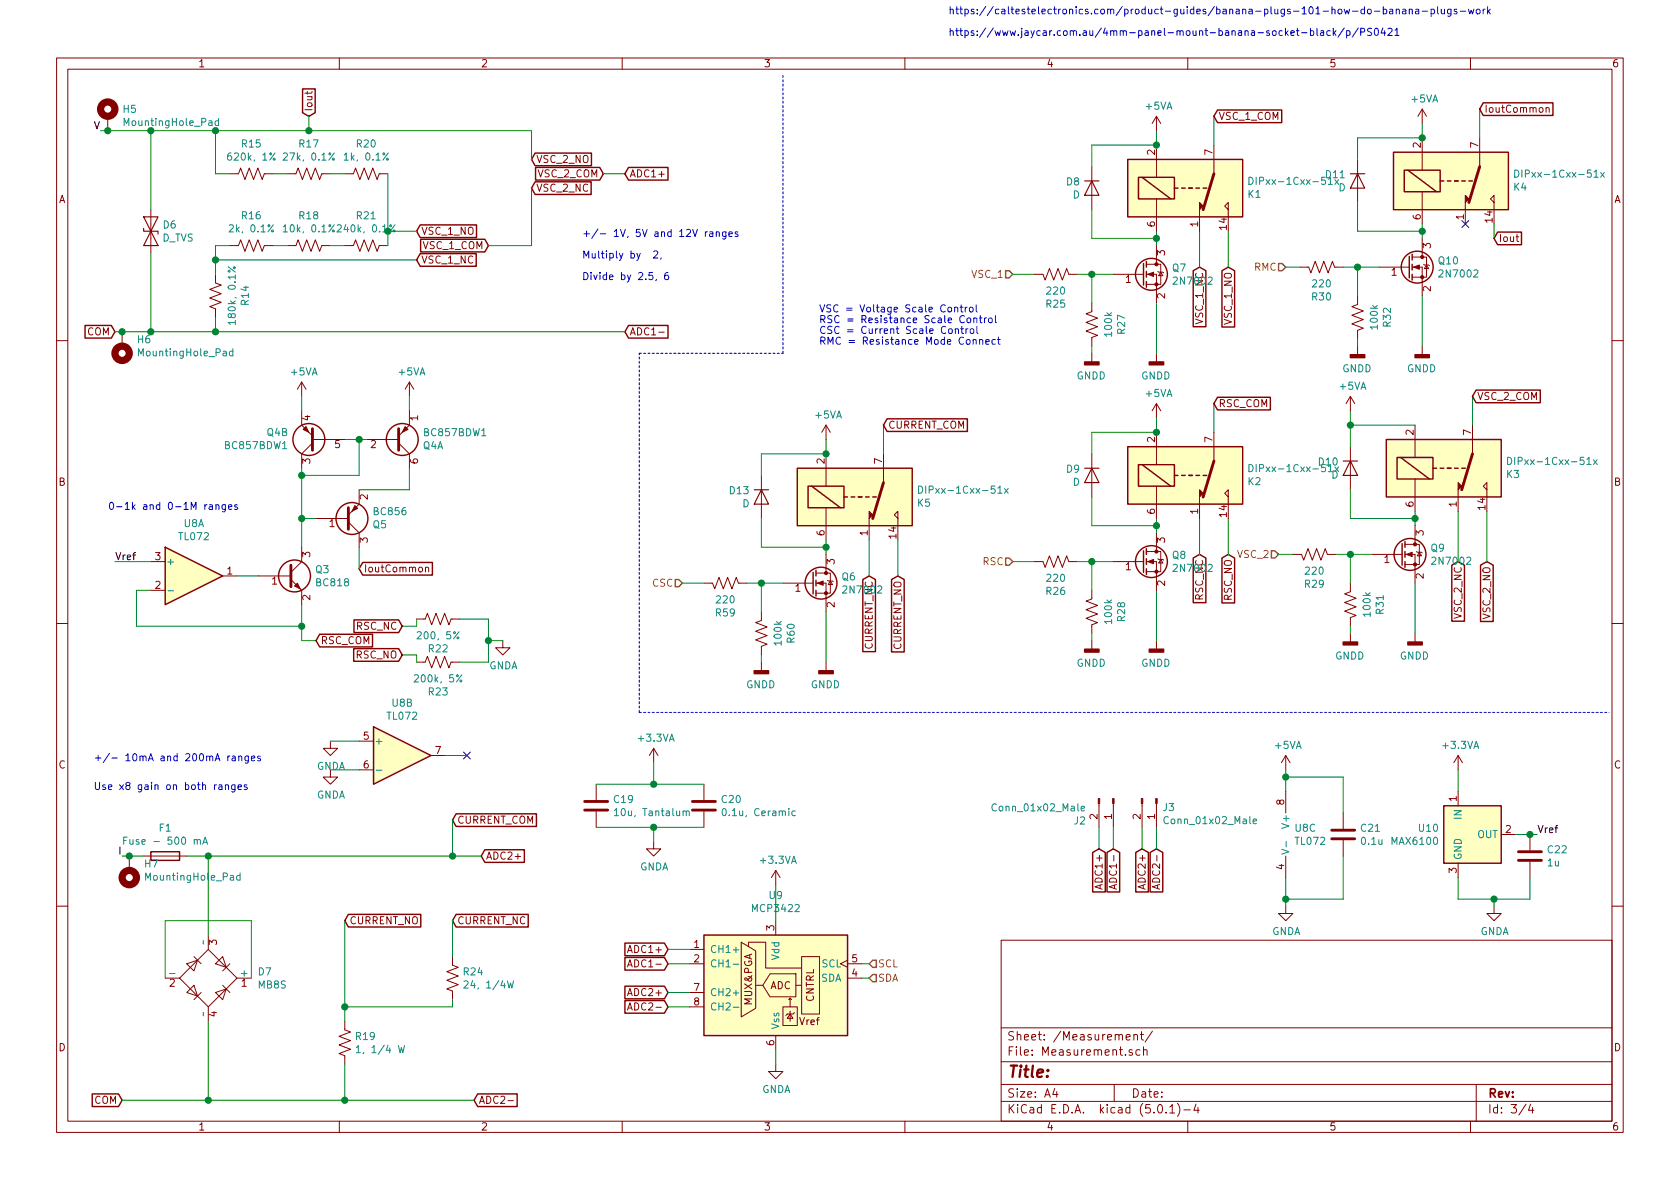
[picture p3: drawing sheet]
<svg xmlns="http://www.w3.org/2000/svg" width="297mm" height="210mm" viewBox="0 0 297 210" stroke-linecap="round" stroke-linejoin="round" font-family="sans-serif">
<g fill="none" stroke="#840000" stroke-width=".18">
<path d="M10 10.3h277v189.9h-277zM12 12.2h273v186.1h-273zM54.3 16.2v.5M55.2 16.2l-.2 .3h-1.1M60 10.3v1.9M110 10.3v1.9M160 10.3v1.9M210 10.3v1.9M251.5 19.3v2.5M251.5 19.3l-.8 1.3M251.5 19.3l.7 1.3M260 10.3v1.9"/>
<path d="M273.4 19.1l.1-.1 .3 .1 .1 .8M273.4 19v.9M19 20.6v2.5M26.7 37.1v7.6M40.6 30.7h1.6l.3-1 .8 2 .8-2 .7 2 .8-2 .8 2 .3-1h1.6M50.8 30.7h1.5l.4-1 .8 2 .7-2 .8 2 .8-2 .7 2 .4-1h1.5M61 30.7h1.5l.4-1 .7 2 .8-2 .8 2 .7-2 .8 2 .4-1h1.5M193 29.5v7.6M204.5 20.6v2.5M204.5 25.6v5.8M204.5 35.2v5.7M204.5 20.6l-.8 1.2"/>
<path d="M204.5 20.6l.7 1.2M212.1 37.1v3.8M214.6 25.6v5.1M216.5 36.4l.7-.6v1.3zM217.2 37.1v1.2M240 28.2v7.6M251.5 24.4v5.7M251.5 33.9v5.7M259.1 35.8v3.8M261.6 24.4v5.1M263.5 35.2l.7-.7v1.3zM264.2 35.8v1.3"/>
<path d="M21.6 58.7v2.5M38.1 48.5v1.5l1 .4-2 .8 2 .7-2 .8 2 .8-2 .7 1 .4v1.5M40.6 43.4h1.6l.3-1 .8 2 .8-2 .7 2 .8-2 .8 2 .3-1h1.6M50.8 43.4h1.5l.4-1 .8 2 .7-2 .8 2 .8-2 .7 2 .4-1h1.5M61 43.4h1.5l.4-1 .7 2 .8-2 .8 2 .7-2 .8 2 .4-1h1.5M116.5 58.7h.9M182.9 48.5h1.5l.4 1 .7-2 .8 2 .8-2 .7 2 .8-2 .4 1h1.5M193 53.6v1.5l-1 .4 2.1 .8-2.1 .7 2.1 .8-2.1 .7 2.1 .8-1.1 .4v1.5M196.8 48.5h5.4M202.7 48.5h1.8v5.1M202.7 46.7h1.8M204.5 46.7h.7v3.6h-2.5"/>
<path d="M204.5 43.4v3.3M204.7 48l.2 .1h.7l.1 .2M205.2 48.1l.4 .7h-.7zM229.9 47.2h1.5l.4 1.1 .7-2.1 .8 2.1 .8-2.1 .7 2.1 .8-2.1 .4 1h1.5M240 52.3v1.5l-1 .4 2 .8-2 .7 2 .8-2 .8 2 .7-1 .4v1.5M243.8 47.2h5.4M249.7 47.2h1.8v5.1M249.7 45.5h1.8M251.5 45.5h.7v3.5h-2.5M251.5 42.2v3.3M251.7 46.7l.1 .2h.8l.1 .1M252.2 46.9l.4 .6h-.8z"/>
<path d="M268 41.9h.5M268.2 41.4v1.1l.3 .2M10 60.2h2M53.3 72.6v2.6l1.9 1.9M53.3 67.6l-.7 1.2M53.3 67.6v2.5M53.3 67.6l.8 1.2M55.2 78.4l-1.9 1.9v2.5M55.2 77.7h5.8M64.8 77.7h5.7M70.5 78.4l1.9 1.9v2.5M72.4 72.6v2.6l-1.9 1.9"/>
<path d="M72.4 67.6l-.8 1.2M72.4 67.6v2.5M72.4 67.6l.8 1.2M146 75.2v2.5M146 75.2l-.7 1.2M146 75.2l.8 1.2M193 62.5v1.5M204.5 62.5v1.5M204.5 71.4v2.5M204.5 76.4v5.8M204.5 71.4l-.8 1.2M204.5 71.4l.7 1.2"/>
<path d="M214.6 76.4v5.1M238.8 70.1v2.5M238.8 79v7.6M238.8 70.1l-.8 1.3M238.8 70.1l.7 1.3M240 61.2v1.5M250.2 75.2v5.7M251.5 61.2v1.5M260.3 75.2v5.1M285 60.2h2M26.7 99.3h2.5M53.3 96.8v2.5l-1.9 1.9"/>
<path d="M55.9 91.7h5.7M61.6 92.3l1.9 1.9v2.6M63.5 86.6v2.5l-1.9 2M134.6 84.1v7.6M146 80.3v5.7M146 89.8v5.7M146 98v3.3M153.7 91.7v3.8M156.2 80.3v5M158.1 91.1l.6-.7v1.3zM158.7 91.7v1.3M182.9 99.3h1.5l.4 1 .7-2 .8 2 .8-2 .7 2 .8-2 .4 1h1.5"/>
<path d="M193 80.3v7.6M196.8 99.3h5.4M202.7 99.3h1.8v5.1M202.7 97.5h1.8M204.5 97.5h.7v3.6h-2.5M204.5 86v5.7M204.5 94.2v3.3M204.7 98.8l.2 .1h.7l.1 .2M205.2 98.9l.4 .7h-.7zM212.1 87.9v3.8M216.5 87.2l.7-.6v1.3zM217.2 87.9v1.2"/>
<path d="M228.6 98h1.5l.4 1.1 .8-2.1 .7 2.1 .8-2.1 .8 2.1 .7-2.1 .4 1h1.5M242.6 98h5.3M248.4 98h1.8v5.1M248.4 96.3h1.8M250.2 96.3h.8v3.5h-2.6M250.2 84.7v5.7M250.2 93v3.3M250.4 97.5l.2 .2h.7l.2 .1M251 97.7l.3 .6h-.7zM257.8 86.6v3.8M262.9 85.3v1.3l-.6-.6zM262.9 86.6v1.3"/>
<path d="M10 110.3h2M26.7 104.4h2.5M39.4 101.8h2.5M45.7 101.8h5.7M51.4 102.5l1.9 1.9v2.5M73.7 109.5h1.5l.4-1 .7 2 .8-2 .8 2 .7-2 .8 2 .4-1h1.5M73.7 117.1h1.5l.4-1 .7 2 .8-2 .8 2 .7-2 .8 2 .4-1h1.5M75.2 100.4l.2-.1h.3l.1 .8M75.2 100.3v.8M88.9 113.3v1.2h1.3l-1.3 1.3-1.3-1.3h1.3M124.5 103.1h1.5l.4 1 .7-2 .8 2 .8-2 .7 2 .8-2 .4 1h1.5M134.6 108.2v1.5l-1 .4 2 .8-2 .7 2 .8-2 .8 2 .7-1 .4v1.5"/>
<path d="M134.6 117.1v1.5M138.4 103.1h5.4M144.3 103.1h1.7v5.1M144.3 101.3h1.7M146 101.3h.8v3.6h-2.5M146 117.1v1.5M146.3 102.6l.1 .1h.8l.1 .2M146.8 102.7l.4 .7h-.8zM193 104.4v1.5l-1 .4 2.1 .8-2.1 .7 2.1 .8-2.1 .7 2.1 .8-1.1 .4v1.5M193 113.3v1.5M204.5 113.3v1.5M238.8 103.1v1.5l-1.1 .4 2.1 .8-2.1 .7 2.1 .8-2.1 .8 2.1 .7-1 .4v1.5"/>
<path d="M238.8 112v1.5M250.2 112v1.5M285 110.3h2M58.4 136.1v1.3h1.3l-1.3 1.3-1.3-1.3h1.3M58.4 131.1v1.2h1.3l-1.3 1.3-1.3-1.3h1.3M63.5 131.1h2.5M63.5 136.1h2.5M76.2 133.6h2.5M105.4 138.7v2.8M115.6 132.3l-.8 1.3M115.6 132.3v2.6M115.6 132.3l.7 1.3"/>
<path d="M124.5 138.7v2.8M227.3 133.6l-.7 1.3M227.3 133.6v2.5M227.3 139.9v3.9M227.3 133.6l.8 1.3M257.8 133.6v2.5M257.8 139.9v2.6M257.8 133.6l-.8 1.3M257.8 133.6l.8 1.3M22.9 151.4v2.5M25.4 151.4h7.6M105.4 143.5v2.8"/>
<path d="M115.6 148.8v1.3h1.2l-1.2 1.3-1.3-1.3h1.3M124.5 143.5v2.8M137.2 153.9v2.6M137.2 153.9l-.8 1.3M137.2 153.9l.7 1.3M194.3 142.1v4.2M196.8 142.1v4.2M197.1 156.5v.6M197.4 156.4l-1.3 .4 1.3 .4M201.9 142.1v4.2M204.5 142.1v4.2M204.7 156.5v.6"/>
<path d="M205 156.4l-1.2 .4 1.2 .4M227.3 151.4v3.8M237.5 143.8v2.8M237.5 148.6v2.8M257.8 152.6v2.6M265.4 147.6h2.6M270.5 147.6v2.8M270.5 152.4v2.8M10 160.2h2M29.2 173h2.5M31.7 173l5.1-5.1 5.1 5.1-5.1 5zM33 170.4l1.9-.6-.6 1.9z"/>
<path d="M33 175.5l1.3-1.3 .6 1.9zM34.3 169.2l1.3 1.2M35.6 175.5l-1.3 1.3M36.8 165.3v2.6M36.8 178v2.6M38.1 170.4l1.3-1.2 .6 1.9zM38.1 175.5l1.9-.6-.6 1.9zM39.4 174.2l1.2 1.3M40.6 170.4l-1.2 1.3M41.9 173h2.5M80 169.2v1.5l1 .4-2 .7 2 .8-2 .7 2 .8-2 .8 1 .4v1.5M110.9 178.6l.5-1.3 .4 1.3"/>
<path d="M110.9 171l.5-1.3 .4 1.3M111.1 178.3h.6M111.1 170.6h.6M121.9 167.9h2.6M121.9 170.4h2.6M121.9 175.5h2.6M121.9 178h2.6M131.1 166.6l2.5 1.5v10.2l-2.5 1.5zM132.3 167.4v-.8h3.1v4.6h6.3M133.6 174.2h1.3M136.1 172.2h4.6v4.1h-4.6l-1.2-2.1zM137.2 162.8v2.5"/>
<path d="M138.4 178h2.6v3.4h-2.6zM139.4 176.8l.3-.3v1.5M139.7 179.3l.5 .8h-1zM139.7 178.8v1.8M139.7 176.5l.3 .3M140.5 179.1l-.3 .2h-1l-.3 .3M140.7 174.2h1M141.7 169.2h3.2v10.1h-3.2zM149.9 169.8l-1.3 .6 1.3 .7M149.9 170.4h2.5M149.9 173h2.5M177 166.3h108v32h-108z"/>
<path d="M227.3 160.3v1.2h1.3l-1.3 1.3-1.2-1.3h1.2M264.2 160.3v1.2h1.2l-1.2 1.3-1.3-1.3h1.3M285 160.2h2M60 198.3v1.9M61 180.6v1.5l1 .4-2.1 .8 2.1 .7-2.1 .8 2.1 .7-2.1 .8 1.1 .4v1.5M89.8 194.6h1M110 198.3v1.9M137.2 188.2v1.3h1.2l-1.2 1.2-1.3-1.2h1.3M137.2 183.1v2.6M160 198.3v1.9M177 194.8h108M177 191.8h108"/>
<path d="M177 187.8h108M177 181.8h108M186.5 192.5l-.4 1h1M186.8 193v1M197 191.8v3M199.1 183.4l.7-.1v-.3l-.5-.1-.2 .2 .1 .7h.6M200.2 185.7l-.4-.1-.2 .2 .1 .2 .5 .2v.3h-.6M200.5 183.1l.2-.2 .3 .1 .1 .9M200.5 182.9v1M201.5 185.7l-.4-.1-.3 .3 .2 .6h.5M201.6 182.9h.6M201.8 182.4v1.3l.4 .2"/>
<path d="M202.2 185.7l.2-.1 .4 .1v.9M202.2 185.1v1.5M203.8 182.3l-1.3 2M204.8 195.5l.4-.2a.94 .94 0 0 1 0 1.5 .79 .79 0 0 1-.4-1.3zM206.2 196.7v.1M206.8 195.8l.5-.5v1.5M206.8 196.8h.9M208.2 195.1a1.71 1.71 0 0 1 0 2.3M209.3 196.3h1.2M210 198.3v1.9M211.5 195.2l-.4 1.1h.9M211.8 195.8v1"/>
<path d="M260 198.3v1.9M261 191.8v6.5M269.8 195.2l-1.2 2M270.6 195.2l-.3 1.1h.9M271 195.8v1"/>
</g>
<g fill="none" stroke="#0000c2" stroke-width=".18">
<path d="M228.2 5.8l.7-.1-.1-.2-.4-.1-.2 .2 .1 .6h.5M229.2 5.4h.5M229.4 5v1.1l.3 .2M230.1 5.8h1M231.7 5.5l.4-.1 .2 .3-.1 .5h-.5M231.7 5v1.3M232.8 5v1.1l.2 .2M233.5 5.5h.5v.8M234 5.7l-.4 .1-.1 .2v.2h.5M235.2 5.5l-.4-.1-.2 .3 .1 .5h.5M235.7 5v1.3M235.9 5.8l.3 .5"/>
<path d="M236.2 5.4l-.5 .5M237.7 4.9l-1.1 1.7M238.1 5.5l.4-.1 .2 .3-.1 .5h-.5M238.1 5.4v1.3M239.1 2h1M240.2 4.9l-1.1 1.7M240.6 5.7l.6-.1v-.5l-.1-.1h-.5v1.3M241.2 1.7l-.3-.1-.3 .2 .2 .6h.4M241.2 1.2v1.3M241.9 1.7l.3-.1 .2 .1-.1 .7-.3 .1-.2-.3zM242.5 5.1l-.5-.1-.1 .1-.1 .3 .1 .2 .5 .1 .1 .3-.2 .3-.5-.1M243 2h1"/>
<path d="M243.1 5.1l.2-.1a.69 .69 0 0 1 .4 .6 .69 .69 0 0 1-.4 .7l-.2-.3-.1-.2zM244.5 4.9l-.3 .9h.8M244.6 1.7l.3-.1 .3 .2-.1 .6h-.5M244.6 1.2v1.3M244.8 5.4v.9M245.4 5.1l.5-.1 .3 .4-.8 .9h.8M245.7 1.7h.5l.1 .8M246.3 1.9l-.5 .1-.1 .2v.2h.6M246.6 5.4l.4-.4v1.3M246.6 6.3h.7M246.9 1.7l.1-.1 .3 .1 .1 .8M246.9 1.6v.9"/>
<path d="M248 1.7h.5l.1 .8M248.6 1.9l-.5 .1-.1 .2v.2h.6M249.2 1.7l.2-.1 .3 .1v.8M249.2 1.6v.9M250.3 1.7h.5l.1 .8M250.9 1.9l-.5 .1-.1 .2v.2h.6M251.5 2h.9M253 1.7l.4-.1 .2 .2-.1 .6h-.5M253 1.6v1.3M254.2 1.2v1.1l.2 .2M254.8 1.6l.1 .8 .3 .1 .2-.2M255.4 1.6v.9"/>
<path d="M256.5 1.6v1.2l-.2 .1-.3-.1M256.5 1.7l-.3-.1-.3 .2 .2 .6h.4M257.6 1.7l-.3-.1-.2 .2v.2l.5 .1v.3h-.5M258.2 2h1M259.6 1.6l.3 .9 .2-.7 .2 .7 .3-.9M261.1 1.7l.3-.1 .3 .2-.1 .6-.3 .1-.3-.3zM262.2 1.6v.9M262.6 1.6l-.4 .2M263 1.2v1.3M263.1 2l.4 .5M263.5 1.6l-.5 .5M115.6 44.5l.5-.1 .2 .3-.8 .9h.8"/>
<path d="M116.1 49.4l-.2 .2M116.9 45.6l-.1 .2M118.1 48.2h-.2a.79 .79 0 0 0-.1 1.2l.4-.1v-.5l-.4-.1-.3 .2M124.7 41v.8M125.1 41h-.3l-.1 .2M125.5 41h.5v.8M126 41.3h-.4l-.2 .2 .2 .3h.4M126.6 41.1l.2-.1h.3l.1 .8M126.6 41v.8M128.3 41v1l-.2 .3-.3-.1M128.3 41h-.3l-.3 .2 .1 .6h.5M128.9 41.4l.6-.1-.1-.3h-.3l-.2 .2v.6h.5"/>
<path d="M130.5 41h-.4l-.1 .2v.1l.5 .2v.3h-.5M167.6 54.5l.2-.2 .4 .2v.4l-.1 .2-.3 .1-.2-.2zM167.8 58.2l.3-.1 .3 .3-.2 .5-.3 .1-.1-.2zM168.8 54.5l.2-.2 .3 .1v.8M168.8 54.3v.9M168.9 58.3l.2-.2 .3 .1 .1 .8M168.9 58.1v.9M169.7 54.3h.6M169.9 58.1h.5M170 53.9v1.1l.3 .2M170.1 57.7v1.1l.3 .2M170.7 54.3v.9"/>
<path d="M170.8 58.1v.9M171 54.3l-.3 .3M171 56.4l.2-.2 .3 .1 .1 .2-.1 .5-.3 .1-.2-.2zM171.1 58.1l-.3 .3M171.4 54.5l.2-.2 .4 .2 .1 .4-.2 .2-.3 .1-.2-.2zM171.6 58.2l.3-.1 .3 .3-.1 .5-.3 .1-.2-.2zM172.2 56.4l.2-.2 .3 .1v.8M172.2 56.2v.9M172.6 53.9v1.1l.2 .2M172.7 57.7v1.1l.2 .2M173.2 56.2h.4M173.3 55.8v1.1l.3 .2"/>
<path d="M174.1 56.2v.9M174.4 56.2l-.2 .1-.1 .2M174.8 56.4l.2-.2 .3 .1 .1 .2-.1 .5-.3 .1-.2-.2zM176 55.8v1.1l.2 .2M176.5 59.6v1.1l.3 .2M172.1 60.2l.1-.2 .3 .1 .1 .8M173.2 60.2l.2-.2 .3 .1 .1 .8M173.2 60v.9M174.3 60.4l.6-.1-.1-.2-.3-.1-.2 .2v.6h.5M176 60.1l-.4-.1-.2 .3 .1 .5h.5M176.4 60h.4M37 89.3h.5l.1 .8"/>
<path d="M37.6 89.6h-.5l-.1 .2v.2h.6M38.2 89.4l.2-.2 .3 .1v.8M38.2 89.2v.9M39.9 89.2l-.1 1.2-.2 .1-.3-.1M39.9 89.3l-.4-.1-.3 .3 .2 .5h.5M40.4 89.7l.6-.1-.1-.3-.3-.1-.2 .2 .1 .6h.4M42 89.3l-.3-.1-.2 .2 .1 .2 .4 .1v.3h-.5M38.7 138.8h.5v.8M39.2 139.1h-.4l-.1 .2v.3h.5M39.9 138.9l.1-.1h.3l.1 .8M39.9 138.8v.8M40.3 133.7v.8"/>
<path d="M40.6 133.7l-.3 .2M41.1 133.8h.5v.7M41.6 138.8v1l-.3 .2h-.3M41.6 138.8h-.4l-.3 .2 .2 .6h.5M41.6 134l-.4 .1-.2 .1 .1 .3h.5M42.1 139.2l.6-.1-.1-.3h-.3l-.2 .2 .1 .6h.4M42.2 133.8l.2-.1 .3 .1v.7M42.2 133.7v.8M43.7 138.8h-.3l-.2 .2v.1l.5 .2v.3h-.5M43.9 133.7v1l-.2 .3-.3-.1M43.9 133.8l-.4-.1-.2 .2 .1 .6h.5M44.4 134.1l.7-.1-.1-.2-.4-.1-.2 .2 .1 .6h.5"/>
<path d="M46 133.8l-.3-.1-.2 .2 .1 .2 .4 .1v.3h-.5"/>
</g>
<g fill="none" stroke="#840000" stroke-width=".25">
<path d="M53.5 15.7h2.2v4.2l-1.1 .7-1.1-.7zM215.3 19.5h11.3v2.2h-11.3l-.7-1.1zM262.3 18.2h12.3v2.2h-12.3l-.7-1.1zM74.3 39.8h10v2.2h-10l-.6-1.1zM94.6 32.2h9.9v2.2h-9.9l-.6-1.1zM94.6 27.1h10v2.2h-10l-.6-1.1zM94.7 29.6h11.3l.7 1.1-.7 1.1h-11.3zM111.1 29.6h7v2.2h-7l-.6-1.1zM199.4 28.2h20.3v10.1h-20.3zM201.3 31.4h6.3v3.8h-6.3zM201.9 31.4l5.1 3.8M207.6 33.3h.7"/>
<path d="M208.9 33.3h.6M210.2 33.3h.6M211.5 33.3h.6M212.7 33.3h.7M246.4 26.9h20.3v10.2h-20.3zM248.3 30.1h6.3v3.8h-6.3zM248.9 30.1l5.1 3.8M254.6 32h.7M255.9 32h.6M257.2 32h.6M258.4 32h.7M259.7 32h.6"/>
<path d="M15 57.6h4.7l.6 1.1-.6 1.1h-4.7zM74.3 44.9h9.9v2.2h-9.9l-.6-1.1zM74.4 42.3h11.3l.7 1.1-.7 1.1h-11.3zM111.1 57.6h7v2.2h-7l-.6-1.1zM202.2 46.6v3.8M202.7 46.2v1M202.7 48v1M202.7 49.8v1M211 47.9l1.1-.7 1.1 .7v9.9h-2.2zM216.1 47.9l1.1-.7 1.1 .7v9.9h-2.2zM249.2 45.3v3.8M249.7 45v1"/>
<path d="M249.7 46.7v1M249.7 48.5v1M264.8 41h4.2v2.3h-4.2l-.6-1.1zM156.8 74.1h14.2v2.2h-14.2l-.6-1.1zM199.4 79h20.3v10.1h-20.3zM215.3 70.3h9.3v2.2h-9.3l-.7-1.1zM245.1 77.7h20.3v10.2h-20.3zM261 69h11.3v2.2h-11.3l-.7-1.1zM29.2 96.8l10.2 5-10.2 5.1zM64.1 99.5h12.4v2.2h-12.4l-.6-1.1zM141 82.8h20.3v10.2h-20.3zM142.9 86h6.3v3.8h-6.3z"/>
<path d="M143.5 86l5.1 3.8M149.2 87.9h.7M150.5 87.9h.6M151.8 87.9h.6M153 87.9h.7M154.3 87.9h.6M201.3 82.2h6.3v3.8h-6.3zM201.9 82.2l5.1 3.8M202.2 97.4v3.8M202.7 97v1M202.7 98.8v1M207.6 84.1h.7"/>
<path d="M208.9 84.1h.6M210.2 84.1h.6M211 98.7l1.1-.7 1.1 .7v7.9h-2.2zM211.5 84.1h.6M212.7 84.1h.7M216.1 98.7l1.1-.7 1.1 .7v7.9h-2.2zM247 80.9h6.4v3.8h-6.4zM247.6 80.9l5.1 3.8M247.9 96.1v3.8M248.4 95.8v1M248.4 97.5v1M248.4 99.3v1"/>
<path d="M253.4 82.8h.6M254.6 82.8h.7M255.9 82.8h.6M256.7 99.9l1.1-.6 1.1 .6v9.9h-2.2zM257.2 82.8h.6M258.4 82.8h.7M261.8 99.9l1.1-.6 1.1 .6v10h-2.2zM56.5 112.2h9.4v2.2h-9.4l-.6-1.1zM62.5 114.7h8l.6 1.1-.6 1.1h-8zM62.6 109.6h7.9l.6 1.1-.6 1.2h-7.9zM143.8 101.2v3.8M144.3 100.8v1"/>
<path d="M144.3 102.6v1M144.3 104.4v1M152.6 102.5l1.1-.7 1.1 .7v12.7h-2.2zM157.6 102.5l1.1-.7 1.2 .7v12.8h-2.3zM202.7 100.6v1M66 128.5l10.2 5.1-10.2 5.1zM26.7 150.6h5v1.5h-5zM80.6 143.9h14.2v2.2h-14.2l-.6-1.1zM85.7 150.3h7v2.2h-7l-.6-1.1zM193.2 150.7l1.1-.6 1.1 .6v7h-2.2zM195.7 150.7l1.1-.6 1.2 .6v7h-2.3zM200.8 150.7l1.1-.6 1.1 .6v7h-2.2z"/>
<path d="M203.4 150.7l1.1-.6 1.1 .6v7h-2.2zM255.3 142.5h10.1v10.1h-10.1zM61.6 161.7h12.8v2.2h-12.8l-.6-1.1zM80.6 161.7h12.8v2.2h-12.8l-.6-1.1zM110.5 174.4h7l.6 1.1-.6 1.1h-7zM110.5 176.9h7l.6 1.1-.6 1.2h-7zM110.5 166.8h7l.6 1.1-.6 1.1h-7zM110.5 169.3h7l.6 1.1-.6 1.1h-7zM124.5 165.3h25.4v17.8h-25.4zM16.3 193.4h4.7l.6 1.2-.6 1.1h-4.7zM84.5 193.4h6.9v2.3h-6.9l-.7-1.1z"/>
<circle cx="203.6" cy="48.5" r="2.82"/>
<circle cx="250.6" cy="47.2" r="2.82"/>
<circle cx="54.6" cy="77.7" r="2.82"/>
<circle cx="71.1" cy="77.7" r="2.82"/>
<circle cx="62.2" cy="91.7" r="2.82"/>
<circle cx="203.6" cy="99.3" r="2.82"/>
<circle cx="249.3" cy="98" r="2.82"/>
<circle cx="52.1" cy="101.8" r="2.82"/>
<circle cx="145.2" cy="103.1" r="2.82"/>
</g>
<g fill="none" stroke="#008484" stroke-width=".18">
<path d="M38.6 21.4h-.3l-.3 .2 .2 .5h.4M38.6 20.9v1.3M48.6 27l-.9 1.3M50.1 27.2l.5-.2 .2 .4-.8 .9h.8M59.1 39.7l-1 1.3M59.1 27l-1 1.3M59.6 39.9l.5-.2 .2 .2 .1 .2-.1 .2-.7 .7h.8M69.8 39.7l-.9 1.3M220.8 31.3a.64 .64 0 0 1 .8 .7 .64 .64 0 0 1-.8 .6zM234.8 32.6h.8M236 31.8l.7 .8M236.7 31.8l-.7 .8"/>
<path d="M267.8 30.1a.64 .64 0 0 1 .8 .6 .64 .64 0 0 1-.8 .6zM281.8 31.3h.8M283 30.5l.7 .8M283.7 30.5l-.7 .8M40.3 47.2l1.3 .9M41.3 47.2h.3v.3h-.3zM41.6 57h-1.3l.4 .4M41.6 56.7v.7M50.1 40.1l.3-.4v1.3M50.1 41h.7M69.5 40.7h.3v.3h-.3zM41.2 62.1h-.4l-.2 .2 .1 .6h.5"/>
<path d="M41.2 61.7v1.2M50 79.3h.7M85.2 77.1h.7M162.4 85.9a.64 .64 0 0 1 .7 .7 .64 .64 0 0 1-.7 .6zM176.4 87.2h.8M177.6 86.4l.7 .8M178.3 86.4l-.7 .8M220.8 82.1a.64 .64 0 0 1 .8 .7 .64 .64 0 0 1-.8 .6zM234.8 83.4h.8M236 82.6l.7 .8M236.7 82.6l-.7 .8M266.5 80.9a.64 .64 0 0 1 .8 .6 .64 .64 0 0 1-.8 .6z"/>
<path d="M280.6 82.1h.7M281.7 81.3l.7 .8M282.4 81.3l-.7 .8M29.7 104.5h1M81.7 119.3l-1 1.3M66.5 136.2h1M21.9 148.6h.4M22.5 148h-.6v1.3M34.9 148.6l.2-.1h.3v.8M35.8 149.3l.5-1.3 .4 1.3M36 148.9h.6M42.4 154.9l-.3-.1-.3 .2 .2 .6h.4"/>
<path d="M42.4 154.4v1.2M108.6 143.3l.4-.3v1.2M108.6 144.2h.7M120.8 143.5l.2-.1 .3 .1v.7M121.3 143.6l.2-.2 .3 .1 .1 .7M127.8 143.1l.2-.1a.69 .69 0 0 1 .4 .6 .69 .69 0 0 1-.4 .6l-.3-.2v-.2zM140.6 143.5l-.3-.1-.3 .2 .1 .6h.5M191.2 143l.6-.1-.1-.3h-.4l-.1 .1v.7h.5M221.6 145.2l.6-.1-.1-.2-.4-.1-.1 .2v.6h.5M226.6 150.2l1.3 .4-1.3 .4M227.4 148.8v1M35.9 166.3l.1 .6"/>
<path d="M35.9 179l.1 .6M82 173.6l.5-.1 .3 .3-.8 .9h.8M89.7 173.5l.3 1.2 .3-.9 .2 .9 .3-1.2M129.6 168h1M129.6 170.5h1M129.6 175.6h1M129.6 178.1h1M63 185.2l.3-.3v1.3M63 186.2h.7M70.4 184.9l.3 1.3 .3-1 .2 1 .3-1.3"/>
<circle cx="48.5" cy="28.1" r=".18"/>
<circle cx="58.9" cy="28.1" r=".18"/>
<circle cx="58.9" cy="40.8" r=".18"/>
<circle cx="81.5" cy="120.4" r=".18"/>
</g>
<g fill="none" stroke="#008400" stroke-width=".18">
<path d="M261.6 19.3v5.1M17.8 23.1h76.2v5.1M26.7 23.1v14M38.1 23.1v7.6h2.5M48.3 30.7h2.5M54.6 20.6v2.5M58.4 30.7h2.6M68.6 30.7v12.7M94 33.3v10.1h-7.6M106.7 30.7h3.8M193 37.1v5.1h11.5M204.5 23.1v2.5h-11.5v3.9"/>
<path d="M214.6 20.6v5M240 35.8v5.1h11.5M251.5 21.8v2.6h-11.5v3.8M251.5 39.6v2.6M264.2 39.6v2.6M20.3 58.7h90.2M26.7 44.7v14M38.1 56.1v2.6M38.1 46h35.6M40.6 43.4h-2.5v5.1M48.3 43.4h2.5M58.4 43.4h2.6"/>
<path d="M68.6 40.9h5.1M179.1 48.5h3.8M190.5 48.5h6.3M193 48.5v5.1M204.5 40.9v2.5M204.5 53.6v8.9M212.1 40.9v6.3M217.2 40.9v6.3M227.3 47.2h2.6M237.5 47.2h6.3M240 47.2v5.1M240 59.9v1.3"/>
<path d="M251.5 52.3v8.9M53.3 70.1v2.5M61 77.7h3.8M63.5 77.7v6.4h-10.2M72.4 70.1v2.5M146 77.7v2.6h-11.4v3.8M156.2 75.2v5.1M193 61.2v1.3M204.5 73.9v2.5h-11.5v3.9M214.6 71.4v5M238.8 72.6v6.4M238.8 75.2h11.4"/>
<path d="M260.3 70.1v5.1M20.3 99.3h6.4M53.3 82.8v14M53.3 91.7h2.6M63.5 96.8v3.8M72.4 82.8v3.8h-8.9M134.6 91.7v5.1h11.4M146 95.5v2.5M153.7 95.5v6.3M158.7 95.5v6.3M179.1 99.3h3.8M190.5 99.3h6.3"/>
<path d="M193 87.9v5.1h11.5M193 99.3v5.1M204.5 91.7v2.5M212.1 91.7v6.3M217.2 91.7v6.3M226.1 98h2.5M236.2 98h6.4M238.8 86.6v5.1h11.4M238.8 98v5.1M250.2 90.4v2.6M257.8 90.4v8.9M262.9 90.4v8.9"/>
<path d="M26.7 104.4h-2.6v6.3h29.2M41.9 101.8h3.8M53.3 106.9v6.4h2.6M71.1 115.8h2.6v1.3M73.7 109.5v1.2h-2.6M81.3 109.5h5.1v7.6h-5.1M86.4 113.3h2.5M120.6 103.1h3.9M132.1 103.1h6.3M134.6 103.1v5.1M134.6 115.8v1.3M146 108.2v8.9"/>
<path d="M193 112v1.3M204.5 104.4v8.9M238.8 110.7v1.3M250.2 103.1v8.9M58.4 136.1h5.1M58.4 131.1h5.1M78.7 133.6h3.8M105.4 138.7h19.1M115.6 134.9v3.8M227.3 136.1v3.8M227.3 137.4h10.2v6.4M257.8 136.1v3.8"/>
<path d="M21.6 151.4h3.8M33 151.4h52.1M36.8 151.4v13.9M80 145v6.4M105.4 146.3h19.1M115.6 146.3v2.5M137.2 156.5v6.3M194.3 146.3v3.8M196.8 146.3v3.8M201.9 146.3v3.8M204.5 146.3v3.8M227.3 155.2v5.1"/>
<path d="M237.5 151.4v7.6h-10.2M257.8 155.2v3.8h12.7v-3.8M264.2 159v1.3M268 147.6h3.8M29.2 173v-10.2h15.2v10.2M61 162.8v17.8M80 176.8v1.2h-19M80 162.8v6.4M118.1 178h3.8M118.1 175.5h3.8M118.1 167.9h3.8M118.1 170.4h3.8"/>
<path d="M152.4 170.4h1.3M152.4 173h1.3M21.6 194.6h62.2M36.8 180.6v14M61 188.2v6.4M137.2 185.7v2.5"/>
</g>
<g fill="#008400" stroke="#008400" stroke-width=".25">
<circle cx="53.3" cy="110.7" r=".51"/>
<circle cx="61" cy="178" r=".51"/>
<circle cx="227.3" cy="137.4" r=".51"/>
<circle cx="227.3" cy="159" r=".51"/>
<circle cx="251.5" cy="40.9" r=".51"/>
<circle cx="240" cy="47.2" r=".51"/>
<circle cx="204.5" cy="42.2" r=".51"/>
<circle cx="193" cy="48.5" r=".51"/>
<circle cx="250.2" cy="91.7" r=".51"/>
<circle cx="238.8" cy="98" r=".51"/>
<circle cx="238.8" cy="75.2" r=".51"/>
<circle cx="204.5" cy="93" r=".51"/>
<circle cx="193" cy="99.3" r=".51"/>
<circle cx="38.1" cy="46" r=".51"/>
<circle cx="54.6" cy="23.1" r=".51"/>
<circle cx="38.1" cy="58.7" r=".51"/>
<circle cx="61" cy="194.6" r=".51"/>
<circle cx="270.5" cy="147.6" r=".51"/>
<circle cx="264.2" cy="159" r=".51"/>
<circle cx="53.3" cy="91.7" r=".51"/>
<circle cx="86.4" cy="113.3" r=".51"/>
<circle cx="26.7" cy="23.1" r=".51"/>
<circle cx="26.7" cy="58.7" r=".51"/>
<circle cx="36.8" cy="151.4" r=".51"/>
<circle cx="36.8" cy="194.6" r=".51"/>
<circle cx="115.6" cy="138.7" r=".51"/>
<circle cx="115.6" cy="146.3" r=".51"/>
<circle cx="19" cy="23.1" r=".51"/>
<circle cx="21.6" cy="58.7" r=".51"/>
<circle cx="22.9" cy="151.4" r=".51"/>
<circle cx="53.3" cy="84.1" r=".51"/>
<circle cx="63.5" cy="77.7" r=".51"/>
<circle cx="251.5" cy="24.4" r=".51"/>
<circle cx="204.5" cy="25.6" r=".51"/>
<circle cx="204.5" cy="76.4" r=".51"/>
<circle cx="80" cy="151.4" r=".51"/>
<circle cx="38.1" cy="23.1" r=".51"/>
<circle cx="146.1" cy="96.8" r=".51"/>
<circle cx="134.6" cy="103.1" r=".51"/>
<circle cx="146.1" cy="80.3" r=".51"/>
</g>
<g fill="#ffffc2" stroke="#ffffc2" stroke-width=".18">
<path d="M124.5 165.3h25.4v17.8h-25.4z"/>
<path d="M255.3 142.5h10.1v10.1h-10.1z"/>
<path d="M29.2 96.8l10.2 5-10.2 5.1z"/>
<path d="M66 128.5l10.2 5.1-10.2 5.1z"/>
<path d="M246.4 26.9h20.3v10.2h-20.3z"/>
<path d="M199.4 28.2h20.3v10.1h-20.3z"/>
<path d="M199.4 79h20.3v10.1h-20.3z"/>
<path d="M245.1 77.7h20.3v10.2h-20.3z"/>
<path d="M141 82.8h20.3v10.2h-20.3z"/>
</g>
<path d="M177.8 47.9h.6l.7 .6-.7 .6h-.6zM226.1 46.6h.6l.6 .6-.6 .7h-.6zM177.8 98.7h.6l.7 .6-.7 .6h-.6zM224.8 97.4h.6l.7 .6-.7 .7h-.6zM119.4 102.5h.6l.6 .6-.6 .7h-.6zM154.3 169.8h.6v1.3h-.6l-.6-.7zM154.3 172.3h.6v1.3h-.6l-.6-.6z" fill="none" stroke="#848400" stroke-width=".25"/>
<g fill="none" stroke="#840000" stroke-width=".51">
<path d="M214.6 30.7l-1.9 6.4M261.6 29.5l-1.9 6.3M55.2 75.8v3.8M70.5 75.8v3.8M51.4 99.9v3.9M61.6 89.8v3.8M156.2 85.3l-1.9 6.4M214.6 81.5l-1.9 6.4M260.3 80.3l-1.9 6.3M103.4 143.3h4M103.4 141.7h4M122.4 143.3h4.1"/>
<path d="M122.4 141.7h4.1M235.5 148.3h4M235.5 146.8h4M268.5 152.1h4M268.5 150.6h4"/>
</g>
<path d="M258.5 39l1.2 1.2M259.7 39l-1.2 1.2M81.9 133l1.3 1.2M83.2 133l-1.3 1.2" fill="none" stroke="#000084" stroke-width=".18"/>
<g fill="none" stroke="#840000" stroke-width=".2">
<path d="M25.4 38.3h2.5l-1.2 2.6zM191.8 32h2.5M193 32l1.3 2.5h-2.5zM238.8 30.7h2.5M240 30.7l1.3 2.6h-2.5zM25.4 40.4v.5h2.5v.5M26.7 40.9l1.2 2.5h-2.5zM133.3 86.6h2.6M134.6 86.6l1.3 2.5h-2.6zM191.8 82.8h2.5M193 82.8l1.3 2.5h-2.5zM237.5 81.5h2.5"/>
<path d="M238.8 81.5l1.2 2.6h-2.5z"/>
</g>
<g fill="#840000" stroke="#840000" stroke-width=".25">
<path d="M238.8 62.7h2.5v.5h-2.5z"/>
<path d="M250.2 62.7h2.5v.5h-2.5z"/>
<path d="M191.8 64h2.5v.5h-2.5z"/>
<path d="M203.2 64h2.5v.5h-2.5z"/>
<path d="M237.5 113.5h2.5v.5h-2.5z"/>
<path d="M248.9 113.5h2.6v.5h-2.6z"/>
<path d="M191.8 114.8h2.5v.5h-2.5z"/>
<path d="M203.2 114.8h2.5v.5h-2.5z"/>
<path d="M133.3 118.6h2.6v.5h-2.6z"/>
<path d="M144.8 118.6h2.5v.5h-2.5z"/>
</g>
<g fill="#840000" stroke="#840000" stroke-width=".18">
<path d="M201.8 141.2h.3v.9h-.3z"/>
<path d="M204.3 141.2h.3v.9h-.3z"/>
<path d="M194.2 141.2h.2v.9h-.2z"/>
<path d="M196.7 141.2h.3v.9h-.3z"/>
<path d="M202.9 48.5l1.1-.4v.8z"/>
<path d="M52.1 103.6l.5-.5 .5 1z"/>
<path d="M62.7 89.4l.5 .5-1 .5z"/>
<path d="M71.6 75.4l.5 .5-1 .5z"/>
<path d="M53.6 75.9l.5-.5 .5 1z"/>
<path d="M259.1 34.5l.6 .7-.6 .6z"/>
<path d="M212.1 35.8l.6 .6-.6 .7z"/>
<path d="M212.1 86.6l.6 .6-.6 .7z"/>
<path d="M257.8 85.3l.6 .7-.6 .6z"/>
<path d="M249.9 47.2l1.1-.3v.7z"/>
<path d="M248.7 98l1-.3v.7z"/>
<path d="M202.9 99.3l1.1-.4v.8z"/>
<path d="M153.7 90.4l.6 .7-.6 .6z"/>
<path d="M144.5 103.1l1-.4v.8z"/>
<circle cx="204.5" cy="50.3" r=".28"/>
<circle cx="204.5" cy="46.7" r=".28"/>
<circle cx="251.5" cy="49" r=".28"/>
<circle cx="251.5" cy="45.5" r=".28"/>
<circle cx="250.2" cy="99.8" r=".28"/>
<circle cx="250.2" cy="96.3" r=".28"/>
<circle cx="204.5" cy="101.1" r=".28"/>
<circle cx="204.5" cy="97.5" r=".28"/>
<circle cx="146" cy="104.9" r=".28"/>
<circle cx="146" cy="101.3" r=".28"/>
</g>
<g fill="none" stroke="#840000" stroke-width="1.3">
<circle cx="19" cy="19.3" r="1.27"/>
<circle cx="21.6" cy="62.5" r="1.27"/>
<circle cx="22.9" cy="155.2" r="1.27"/>
</g>
<path d="M113 62.5h25.4M138.4 62.5v-49.6M113 126v-63.5M113 126h171.5" fill="none" stroke="#0000c2" stroke-width=".18" stroke-dasharray=".4 .4"/>
<text font-size="2.8" fill="#840000" x="178" y="190.5">Title:</text>
<g font-size="2.1" fill="#840000">
<text x="178" y="184">Sheet: /Measurement/</text>
<text x="178" y="186.7">File: Measurement.sch</text>
<text x="178" y="196.9">KiCad E.D.A. kicad (5.0.1)-4</text>
<text x="178" y="194.1">Size: A4</text>
<text x="200" y="194.1">Date:</text>
<text x="263" y="194.1">Rev:</text>
<text x="263" y="196.9">Id: 3/4</text>
</g>
<g font-size="1.8" fill="#0000c2">
<text x="167.6" y="2.5">https://caltestelectronics.com/product-guides/banana-plugs-101-how-do-banana-plugs-work</text>
<text x="167.6" y="6.3">https://www.jaycar.com.au/4mm-panel-mount-banana-socket-black/p/PS0421</text>
<text x="102.9" y="41.9">+/- 1V, 5V and 12V ranges</text>
<text x="102.9" y="45.7">Multiply by 2,</text>
<text x="102.9" y="49.5">Divide by 2.5, 6</text>
<text x="144.8" y="55.2">VSC = Voltage Scale Control</text>
<text x="144.8" y="57.1">RSC = Resistance Scale Control</text>
<text x="144.8" y="59">CSC = Current Scale Control</text>
<text x="144.8" y="61">RMC = Resistance Mode Connect</text>
<text x="19" y="90.2">0-1k and 0-1M ranges</text>
<text x="16.5" y="134.6">+/- 10mA and 200mA ranges</text>
<text x="16.5" y="139.7">Use x8 gain on both ranges</text>
</g>
<g font-size="1.8" fill="#840000">
<text x="35" y="11.9">1</text>
<text x="85" y="11.9">2</text>
<text x="135" y="11.9">3</text>
<text x="185" y="11.9">4</text>
<text x="235" y="11.9">5</text>
<text x="285" y="11.9">6</text>
<text x="55.2" y="19.8" transform="rotate(-90 55.2 19.8)">Iout</text>
<text x="215.4" y="21.2">VSC_1_COM</text>
<text x="262.4" y="19.9">IoutCommon</text>
<text x="94.8" y="28.8">VSC_2_NO</text>
<text x="204.2" y="27.4" transform="rotate(-90 204.2 27.4)">2</text>
<text x="214.4" y="27.4" transform="rotate(-90 214.4 27.4)">7</text>
<text x="251.2" y="26.1" transform="rotate(-90 251.2 26.1)">2</text>
<text x="261.4" y="26.1" transform="rotate(-90 261.4 26.1)">7</text>
<text x="10.4" y="35.9">A</text>
<text x="94.8" y="33.9">VSC_2_NC</text>
<text x="95.2" y="31.4">VSC_2_COM</text>
<text x="111.3" y="31.4">ADC1+</text>
<text x="285.4" y="35.9">A</text>
<text x="74.4" y="41.5">VSC_1_NO</text>
<text x="204.2" y="40.1" transform="rotate(-90 204.2 40.1)">6</text>
<text x="211.8" y="40.1" transform="rotate(-90 211.8 40.1)">1</text>
<text x="216.9" y="40.6" transform="rotate(-90 216.9 40.6)">14</text>
<text x="251.2" y="38.8" transform="rotate(-90 251.2 38.8)">6</text>
<text x="258.8" y="38.8" transform="rotate(-90 258.8 38.8)">1</text>
<text x="263.9" y="39.3" transform="rotate(-90 263.9 39.3)">14</text>
<text x="74.4" y="46.6">VSC_1_NC</text>
<text x="74.9" y="44.1">VSC_1_COM</text>
<text x="206" y="45.2" transform="rotate(-90 206 45.2)">3</text>
<text x="253" y="43.9" transform="rotate(-90 253 43.9)">3</text>
<text x="264.9" y="42.8">Iout</text>
<text x="199" y="50">1</text>
<text x="206" y="52.8" transform="rotate(-90 206 52.8)">2</text>
<text x="246" y="48.8">1</text>
<text x="253" y="51.5" transform="rotate(-90 253 51.5)">2</text>
<text x="15.4" y="59.3">COM</text>
<text x="111.3" y="59.3">ADC1-</text>
<text x="212.7" y="57.2" transform="rotate(-90 212.7 57.2)">VSC_1_NC</text>
<text x="217.8" y="57.3" transform="rotate(-90 217.8 57.3)">VSC_1_NO</text>
<text x="261.1" y="70.7">VSC_2_COM</text>
<text x="54.9" y="74.4" transform="rotate(-90 54.9 74.4)">4</text>
<text x="73.9" y="74.4" transform="rotate(-90 73.9 74.4)">1</text>
<text x="157" y="75.8">CURRENT_COM</text>
<text x="215.4" y="72">RSC_COM</text>
<text x="249.9" y="76.9" transform="rotate(-90 249.9 76.9)">2</text>
<text x="260.1" y="76.9" transform="rotate(-90 260.1 76.9)">7</text>
<text x="54.9" y="82" transform="rotate(-90 54.9 82)">3</text>
<text x="59.2" y="79.2">5</text>
<text x="65.6" y="79.2">2</text>
<text x="73.9" y="82" transform="rotate(-90 73.9 82)">6</text>
<text x="145.8" y="82" transform="rotate(-90 145.8 82)">2</text>
<text x="156" y="82" transform="rotate(-90 156 82)">7</text>
<text x="204.2" y="78.2" transform="rotate(-90 204.2 78.2)">2</text>
<text x="214.4" y="78.2" transform="rotate(-90 214.4 78.2)">7</text>
<text x="10.4" y="85.9">B</text>
<text x="65" y="88.4" transform="rotate(-90 65 88.4)">2</text>
<text x="249.9" y="89.6" transform="rotate(-90 249.9 89.6)">6</text>
<text x="257.6" y="89.6" transform="rotate(-90 257.6 89.6)">1</text>
<text x="285.4" y="85.9">B</text>
<text x="58.2" y="93.2">1</text>
<text x="65" y="96" transform="rotate(-90 65 96)">3</text>
<text x="145.8" y="94.7" transform="rotate(-90 145.8 94.7)">6</text>
<text x="153.4" y="94.7" transform="rotate(-90 153.4 94.7)">1</text>
<text x="158.5" y="95.2" transform="rotate(-90 158.5 95.2)">14</text>
<text x="204.2" y="90.9" transform="rotate(-90 204.2 90.9)">6</text>
<text x="206" y="96" transform="rotate(-90 206 96)">3</text>
<text x="211.8" y="90.9" transform="rotate(-90 211.8 90.9)">1</text>
<text x="216.9" y="91.4" transform="rotate(-90 216.9 91.4)">14</text>
<text x="251.7" y="94.7" transform="rotate(-90 251.7 94.7)">3</text>
<text x="262.6" y="90.1" transform="rotate(-90 262.6 90.1)">14</text>
<text x="27.5" y="99.1">3</text>
<text x="40.2" y="101.6">1</text>
<text x="54.9" y="98.5" transform="rotate(-90 54.9 98.5)">3</text>
<text x="64.3" y="101.2">IoutCommon</text>
<text x="147.6" y="99.8" transform="rotate(-90 147.6 99.8)">3</text>
<text x="199" y="100.8">1</text>
<text x="244.8" y="99.6">1</text>
<text x="27.5" y="104.1">2</text>
<text x="48.1" y="103.4">1</text>
<text x="54.9" y="106.1" transform="rotate(-90 54.9 106.1)">2</text>
<text x="140.6" y="104.6">1</text>
<text x="147.6" y="107.4" transform="rotate(-90 147.6 107.4)">2</text>
<text x="206" y="103.6" transform="rotate(-90 206 103.6)">2</text>
<text x="212.7" y="106.1" transform="rotate(-90 212.7 106.1)">RSC_NC</text>
<text x="217.8" y="106.2" transform="rotate(-90 217.8 106.2)">RSC_NO</text>
<text x="251.7" y="102.3" transform="rotate(-90 251.7 102.3)">2</text>
<text x="56.7" y="113.9">RSC_COM</text>
<text x="63.1" y="111.4">RSC_NC</text>
<text x="258.4" y="109.2" transform="rotate(-90 258.4 109.2)">VSC_2_NC</text>
<text x="263.5" y="109.3" transform="rotate(-90 263.5 109.3)">VSC_2_NO</text>
<text x="63" y="116.5">RSC_NO</text>
<text x="154.3" y="114.8" transform="rotate(-90 154.3 114.8)">CURRENT_NC</text>
<text x="159.4" y="114.9" transform="rotate(-90 159.4 114.9)">CURRENT_NO</text>
<text x="64.3" y="130.8">5</text>
<text x="10.4" y="135.9">C</text>
<text x="64.3" y="135.9">6</text>
<text x="77" y="133.3">7</text>
<text x="285.4" y="135.9">C</text>
<text x="227.1" y="142.3" transform="rotate(-90 227.1 142.3)">8</text>
<text x="257.6" y="141.7" transform="rotate(-90 257.6 141.7)">1</text>
<text x="80.8" y="145.7">CURRENT_COM</text>
<text x="194.1" y="144.9" transform="rotate(-90 194.1 144.9)">2</text>
<text x="196.6" y="144.9" transform="rotate(-90 196.6 144.9)">1</text>
<text x="201.7" y="144.9" transform="rotate(-90 201.7 144.9)">2</text>
<text x="204.2" y="144.9" transform="rotate(-90 204.2 144.9)">1</text>
<text x="266.2" y="147.3">2</text>
<text x="85.9" y="152">ADC2+</text>
<text x="227.1" y="153.8" transform="rotate(-90 227.1 153.8)">4</text>
<text x="257.6" y="154.4" transform="rotate(-90 257.6 154.4)">3</text>
<text x="194.9" y="156.7" transform="rotate(-90 194.9 156.7)">ADC1+</text>
<text x="197.5" y="156.3" transform="rotate(-90 197.5 156.3)">ADC1-</text>
<text x="202.6" y="156.7" transform="rotate(-90 202.6 156.7)">ADC2+</text>
<text x="205.1" y="156.3" transform="rotate(-90 205.1 156.3)">ADC2-</text>
<text x="38.4" y="167.1" transform="rotate(-90 38.4 167.1)">3</text>
<text x="61.7" y="163.4">CURRENT_NO</text>
<text x="80.8" y="163.4">CURRENT_NC</text>
<text x="122.7" y="167.6">1</text>
<text x="136.9" y="164.6" transform="rotate(-90 136.9 164.6)">3</text>
<text x="111.5" y="168.5">ADC1+</text>
<text x="111.9" y="171.1">ADC1-</text>
<text x="122.7" y="170.2">2</text>
<text x="150.6" y="172.7">4</text>
<text x="150.6" y="170.2">5</text>
<text x="30" y="174.5">2</text>
<text x="38.4" y="179.8" transform="rotate(-90 38.4 179.8)">4</text>
<text x="42.7" y="174.5">1</text>
<text x="111.5" y="176.1">ADC2+</text>
<text x="111.9" y="178.7">ADC2-</text>
<text x="122.7" y="175.3">7</text>
<text x="122.7" y="177.8">8</text>
<text x="133" y="177.7" transform="rotate(-90 133 177.7)">MUX&amp;PGA</text>
<text x="136.1" y="174.9">ADC</text>
<text x="143.9" y="177.2" transform="rotate(-90 143.9 177.2)">CNTRL</text>
<text x="10.4" y="185.9">D</text>
<text x="136.9" y="184.9" transform="rotate(-90 136.9 184.9)">6</text>
<text x="141.4" y="181.3">Vref</text>
<text x="285.4" y="185.9">D</text>
<text x="16.7" y="195.2">COM</text>
<text x="84.6" y="195.2">ADC2-</text>
<text x="35" y="199.9">1</text>
<text x="85" y="199.9">2</text>
<text x="135" y="199.9">3</text>
<text x="185" y="199.9">4</text>
<text x="235" y="199.9">5</text>
<text x="285" y="199.9">6</text>
</g>
<g font-size="1.8">
<text x="16.6" y="22.9">V</text>
<text x="20.3" y="99.1">Vref</text>
<text x="271.8" y="147.3">Vref</text>
<text x="21.1" y="151.1">I</text>
</g>
<g font-size="1.8" fill="#008484">
<text x="21.8" y="20">H5</text>
<text x="22.3" y="22.3">MountingHole_Pad</text>
<text x="202.6" y="19.4">+5VA</text>
<text x="249.6" y="18.1">+5VA</text>
<text x="40.7" y="28.4">620k, 1%</text>
<text x="42.8" y="26.1">R15</text>
<text x="50.6" y="28.4">27k, 0.1%</text>
<text x="53" y="26.1">R17</text>
<text x="61.3" y="28.4">1k, 0.1%</text>
<text x="63.1" y="26.1">R20</text>
<text x="188.6" y="32.8">D8</text>
<text x="189.7" y="35.1">D</text>
<text x="220.7" y="35">K1</text>
<text x="222.1" y="32.7">DIPxx-1Cxx-51x</text>
<text x="234.5" y="31.5">D11</text>
<text x="236.7" y="33.8">D</text>
<text x="267.7" y="33.7">K4</text>
<text x="269.1" y="31.4">DIPxx-1Cxx-51x</text>
<text x="28.9" y="40.4">D6</text>
<text x="41" y="41.1">2k, 0.1%</text>
<text x="42.8" y="38.8">R16</text>
<text x="50.6" y="41.1">10k, 0.1%</text>
<text x="53" y="38.8">R18</text>
<text x="63.1" y="38.8">R21</text>
<text x="28.7" y="42.7">D_TVS</text>
<text x="254.4" y="46.8">Q10</text>
<text x="44" y="53.9" transform="rotate(-90 44 53.9)">R14</text>
<text x="185.2" y="52.1">220</text>
<text x="207.3" y="48">Q7</text>
<text x="207.8" y="50.3">2N7002</text>
<text x="232" y="53.1">R30</text>
<text x="232.2" y="50.8">220</text>
<text x="254.8" y="49.1">2N7002</text>
<text x="41.7" y="56.8" transform="rotate(-90 41.7 56.8)">180k, 0.1%</text>
<text x="185" y="54.4">R25</text>
<text x="196.6" y="59.4" transform="rotate(-90 196.6 59.4)">100k</text>
<text x="198.9" y="59" transform="rotate(-90 198.9 59)">R27</text>
<text x="243.6" y="58.1" transform="rotate(-90 243.6 58.1)">100k</text>
<text x="245.9" y="57.8" transform="rotate(-90 245.9 57.8)">R32</text>
<text x="24.4" y="60.7">H6</text>
<text x="24.8" y="63">MountingHole_Pad</text>
<text x="237.3" y="65.8">GNDD</text>
<text x="248.8" y="65.8">GNDD</text>
<text x="51.5" y="66.4">+5VA</text>
<text x="70.5" y="66.4">+5VA</text>
<text x="190.3" y="67.1">GNDD</text>
<text x="201.8" y="67.1">GNDD</text>
<text x="202.6" y="70.2">+5VA</text>
<text x="236.9" y="68.9">+5VA</text>
<text x="47.2" y="77.1">Q4B</text>
<text x="75.1" y="77.1">BC857BDW1</text>
<text x="144.2" y="74">+5VA</text>
<text x="39.9" y="79.4">BC857BDW1</text>
<text x="74.8" y="79.4">Q4A</text>
<text x="188.6" y="83.6">D9</text>
<text x="222.1" y="83.5">DIPxx-1Cxx-51x</text>
<text x="233.2" y="82.3">D10</text>
<text x="267.8" y="82.2">DIPxx-1Cxx-51x</text>
<text x="129.1" y="87.4">D13</text>
<text x="131.3" y="89.7">D</text>
<text x="162.3" y="89.6">K5</text>
<text x="163.7" y="87.3">DIPxx-1Cxx-51x</text>
<text x="189.7" y="85.9">D</text>
<text x="220.7" y="85.8">K2</text>
<text x="235.4" y="84.6">D</text>
<text x="266.4" y="84.5">K3</text>
<text x="31.7" y="95.5">TL072</text>
<text x="32.5" y="93.2">U8A</text>
<text x="66" y="93.4">Q5</text>
<text x="66.2" y="91.1">BC856</text>
<text x="29.3" y="99.9">+</text>
<text x="55.8" y="101.4">Q3</text>
<text x="207.3" y="98.8">Q8</text>
<text x="207.8" y="101.1">2N7002</text>
<text x="230.9" y="101.6">220</text>
<text x="253" y="97.6">Q9</text>
<text x="253.5" y="99.9">2N7002</text>
<text x="56.1" y="103.7">BC818</text>
<text x="126.8" y="106.7">220</text>
<text x="148.9" y="102.6">Q6</text>
<text x="149.4" y="104.9">2N7002</text>
<text x="185" y="105.2">R26</text>
<text x="185.2" y="102.9">220</text>
<text x="230.8" y="103.9">R29</text>
<text x="74.2" y="113">200, 5%</text>
<text x="126.6" y="109">R59</text>
<text x="138.2" y="114" transform="rotate(-90 138.2 114)">100k</text>
<text x="140.5" y="113.6" transform="rotate(-90 140.5 113.6)">R60</text>
<text x="196.6" y="110.2" transform="rotate(-90 196.6 110.2)">100k</text>
<text x="198.9" y="109.8" transform="rotate(-90 198.9 109.8)">R28</text>
<text x="242.3" y="108.9" transform="rotate(-90 242.3 108.9)">100k</text>
<text x="244.7" y="108.6" transform="rotate(-90 244.7 108.6)">R31</text>
<text x="75.8" y="115.4">R22</text>
<text x="86.4" y="118.4">GNDA</text>
<text x="190.3" y="117.9">GNDD</text>
<text x="201.8" y="117.9">GNDD</text>
<text x="236.1" y="116.6">GNDD</text>
<text x="247.5" y="116.6">GNDD</text>
<text x="69.4" y="125">U8B</text>
<text x="73.7" y="120.7">200k, 5%</text>
<text x="75.8" y="123">R23</text>
<text x="131.9" y="121.7">GNDD</text>
<text x="143.4" y="121.7">GNDD</text>
<text x="66.2" y="131.7">+</text>
<text x="68.6" y="127.3">TL072</text>
<text x="113" y="131.2">+3.3VA</text>
<text x="56" y="136.1">GNDA</text>
<text x="225.5" y="132.4">+5VA</text>
<text x="255.2" y="132.4">+3.3VA</text>
<text x="56" y="141.2">GNDA</text>
<text x="108.6" y="142">C19</text>
<text x="127.7" y="142">C20</text>
<text x="175.9" y="143.5">Conn_01x02_Male</text>
<text x="205.7" y="143.4">J3</text>
<text x="23.2" y="149.4">Fuse - 500 mA</text>
<text x="28.2" y="147.1">F1</text>
<text x="109.3" y="144.3">10u, Tantalum</text>
<text x="128.4" y="144.3">0.1u, Ceramic</text>
<text x="190" y="145.8">J2</text>
<text x="206.3" y="145.7">Conn_01x02_Male</text>
<text x="228" y="146.1" transform="rotate(-90 228 146.1)">V+</text>
<text x="229" y="147.1">U8C</text>
<text x="229.1" y="149.4">TL072</text>
<text x="240.7" y="147.1">C21</text>
<text x="240.8" y="149.4">0.1u</text>
<text x="246.2" y="149.4">MAX6100</text>
<text x="250.9" y="147.1">U10</text>
<text x="258.4" y="144.8" transform="rotate(-90 258.4 144.8)">IN</text>
<text x="261.2" y="148.2">OUT</text>
<text x="25.6" y="153.4">H7</text>
<text x="26.1" y="155.7">MountingHole_Pad</text>
<text x="113.1" y="153.9">GNDA</text>
<text x="134.6" y="152.7">+3.3VA</text>
<text x="258.4" y="152.1" transform="rotate(-90 258.4 152.1)">GND</text>
<text x="273.7" y="153.2">1u</text>
<text x="273.7" y="150.9">C22</text>
<text x="133.2" y="161.3">MCP3422</text>
<text x="136" y="159">U9</text>
<text x="224.9" y="165.3">GNDA</text>
<text x="261.7" y="165.3">GNDA</text>
<text x="30.2" y="172.7">-</text>
<text x="42.7" y="172.7">+</text>
<text x="45.7" y="172.5">D7</text>
<text x="82" y="172.5">R24</text>
<text x="125.5" y="168.5">CH1+</text>
<text x="125.5" y="171.1">CH1-</text>
<text x="137.8" y="169.7" transform="rotate(-90 137.8 169.7)">Vdd</text>
<text x="145.1" y="173.6">SDA</text>
<text x="145.3" y="171.1">SCL</text>
<text x="45.7" y="174.8">MB8S</text>
<text x="82.9" y="174.8">24, 1/4W</text>
<text x="125.5" y="176.1">CH2+</text>
<text x="125.5" y="178.7">CH2-</text>
<text x="63" y="183.9">R19</text>
<text x="137.8" y="182.1" transform="rotate(-90 137.8 182.1)">Vss</text>
<text x="64" y="186.2">1, 1/4 W</text>
<text x="134.7" y="193.3">GNDA</text>
</g>
<text font-size="1.8" fill="#008400" x="60.3" y="41.1">240k, 0.1%</text>
<g font-size="1.8" fill="#848400">
<text x="221.8" y="47.9">RMC</text>
<text x="171.9" y="49.1">VSC_1</text>
<text x="173.8" y="99.9">RSC</text>
<text x="218.9" y="98.7">VSC_2</text>
<text x="115.4" y="103.8">CSC</text>
<text x="155.2" y="171.1">SCL</text>
<text x="155.2" y="173.6">SDA</text>
</g>
</svg>
